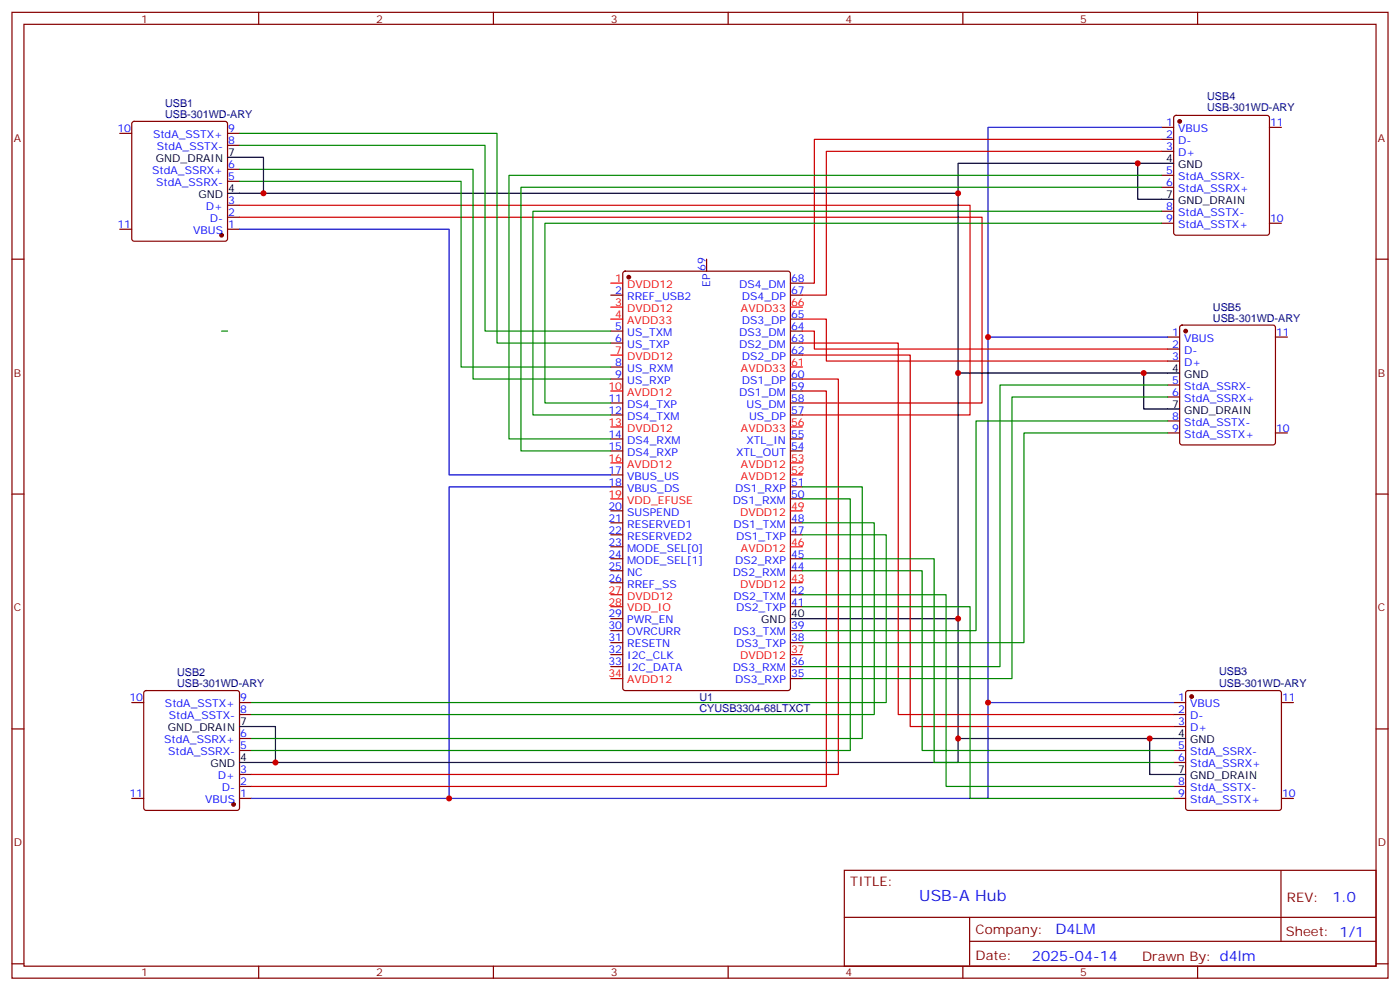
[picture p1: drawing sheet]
<svg xmlns="http://www.w3.org/2000/svg" width="412mm" height="292mm" viewBox="0 0 412 292" stroke-linecap="round" stroke-linejoin="round" font-family="sans-serif">
<g fill="none" stroke="#870000" stroke-width=".35">
<path d="M3.5 3.6h405.4v284.4h-405.4zM7.1 7.2h398.2v277.2h-398.2zM76.2 3.6v3.6M145.3 3.6v3.6M214.5 3.6v3.6M283.6 3.6v3.6M352.8 3.6v3.6M35.3 39.3h3.5M39 35.9l.5-.2h26.8l.5 .2 .2 .5v33.9l-.2 .5-.5 .2h-26.8l-.5-.2-.2-.5v-33.9zM67 39.3h3.6M342.2 37.5h3.5M346 34.2l.4-.2h26.8l.5 .2 .2 .5v33.8l-.2 .5-.5 .3h-26.8l-.5-.3-.2-.5v-33.8z"/>
<path d="M373.9 37.5h3.6M67 53.4h3.6M67 49.8h3.6M67 42.8h3.6M342.2 41h3.5M342.2 44.6h3.5M342.2 51.6h3.5M342.2 55.1h3.5M3.5 76.3h3.6M35.3 67.5h3.5M67 67.5h3.6M67 64h3.6"/>
<path d="M67 60.4h3.6M208.1 76.3v3.5M342.2 62.2h3.5M342.2 65.7h3.5M373.9 65.7h3.6M405.3 76.3h3.6M179.9 86.9h3.5M179.9 97.5h3.5M183.7 80l.4-.2h48l.7 .5v122.3l-.4 .7h-48.3l-.6-.5-.1-122.3zM232.8 86.9h3.6M232.8 97.5h3.6M232.8 93.9h3.6"/>
<path d="M232.8 83.4h3.6M344 99.2h3.5M347.7 95.9l.5-.2h26.8l.5 .2 .2 .5v33.9l-.2 .5-.5 .2h-26.8l-.5-.2-.2-.5v-33.9zM375.7 99.2h3.5M179.9 101h3.5M179.9 108.1h3.5M179.9 111.6h3.5M179.9 118.6h3.5M232.8 101h3.6M232.8 111.6h3.6M232.8 118.6h3.6M232.8 115.1h3.6"/>
<path d="M232.8 104.5h3.6M344 102.8h3.5M344 106.3h3.5M344 113.3h3.5M344 116.9h3.5M179.9 122.2h3.5M179.9 129.2h3.5M179.9 132.8h3.5M179.9 139.8h3.5M232.8 122.2h3.6M232.8 129.2h3.6M232.8 132.8h3.6"/>
<path d="M344 123.9h3.5M344 127.5h3.5M375.7 127.5h3.5M3.5 145.5h3.6M179.9 143.3h3.5M179.9 150.4h3.5M179.9 153.9h3.5M179.9 157.4h3.5M232.8 143.3h3.6M232.8 153.9h3.6M232.8 157.4h3.6M232.8 146.9h3.6"/>
<path d="M405.3 145.5h3.6M179.9 161h3.5M179.9 164.5h3.5M179.9 168h3.5M179.9 171.6h3.5M232.8 164.5h3.6M232.8 168h3.6M232.8 178.6h3.6M232.8 175.1h3.6M179.9 182.1h3.5M179.9 185.7h3.5M179.9 189.2h3.5"/>
<path d="M179.9 192.7h3.5M179.9 196.3h3.5M232.8 185.7h3.6M232.8 189.2h3.6M232.8 196.3h3.6M232.8 199.8h3.6M3.5 214.6h3.6M38.8 206.8h3.5M42.6 203.5l.4-.2h26.8l.5 .2 .3 .5v33.9l-.3 .5-.5 .2h-26.8l-.5-.3-.2-.4v-33.9zM70.6 217.4h3.5M70.6 210.4h3.5M70.6 206.8h3.5"/>
<path d="M345.7 210.4h3.5M345.7 206.8h3.5M345.7 213.9h3.5M349.5 203.5l.5-.2h26.8l.5 .2 .2 .5v33.9l-.3 .5-.4 .2h-26.8l-.5-.3-.3-.4v-33.9zM377.5 206.8h3.5M405.3 214.6h3.6M38.8 235.1h3.5M70.6 235.1h3.5M70.6 231.5h3.5M70.6 228h3.5M70.6 220.9h3.5M345.7 235.1h3.5"/>
<path d="M345.7 231.5h3.5M345.7 220.9h3.5M345.7 224.5h3.5M377.5 235.1h3.5M248.7 256.2h156.6v28.2h-156.6zM377.3 256.2v20.9M248.7 270.1h156.5M285.6 277.1h119.6M285.6 270.1v14.1M3.5 283.7h3.6M76.2 284.4v3.6M145.3 284.4v3.6"/>
<path d="M214.5 284.4v3.6M283.6 284.4v3.6M352.8 284.4v3.6M405.3 283.7h3.6"/>
</g>
<g fill="#870000" stroke="#870000" stroke-width=".35">
<circle cx="65.3" cy="69.3" r=".53"/>
<circle cx="68.8" cy="236.8" r=".53"/>
<circle cx="351" cy="205.1" r=".53"/>
<circle cx="347.5" cy="35.7" r=".53"/>
<circle cx="185.2" cy="81.6" r=".53"/>
<circle cx="349.2" cy="97.5" r=".53"/>
</g>
<path d="M67 56.9h215.2v125.2h-49.4M67 46.3h10.6v10.6M335.1 48.1v10.6h10.6M345.7 48.1h-63.5v8.8M282.2 109.8h65.3M336.9 109.8v10.6h10.6M282.2 182.1v42.4h-211.6M70.6 213.9h10.5v10.6M282.2 217.4h67M338.7 217.4v10.6h10.5" fill="none" stroke="#000" stroke-width=".35"/>
<g fill="none" stroke="#f00" stroke-width=".35">
<path d="M179.9 83.4h3.5M179.9 90.4h3.5M179.9 93.9h3.5M232.8 90.4h3.6M179.9 104.5h3.5M179.9 115.1h3.5M232.8 108.1h3.6M179.9 125.7h3.5M179.9 136.3h3.5M232.8 125.7h3.6M232.8 136.3h3.6M232.8 139.8h3.6"/>
<path d="M179.9 146.9h3.5M232.8 150.4h3.6M179.9 175.1h3.5M179.9 178.6h3.5M232.8 171.6h3.6M232.8 161h3.6M179.9 199.8h3.5M232.8 192.7h3.6"/>
</g>
<g fill="none" stroke="#008700" stroke-width=".35">
<path d="M70.6 39.3h75.8v61.7h33.5M70.6 53.4h65.2v54.7h44.1M70.6 49.8h68.7v61.8h40.6M70.6 42.8h72.3v54.7h37M342.2 51.6h-192.3v77.6h30M342.2 55.1h-188.7v77.7h26.4M342.2 62.2h-185.2v60h22.9M342.2 65.7h-181.7v52.9h19.4M65.3 97.5h1.7M344 113.3h-49.4v83h-58.2M344 116.9h-45.9v82.9h-61.7M344 123.9h-56.5v61.8h-51.1"/>
<path d="M344 127.5h-42.4v61.7h-65.2M236.4 146.9h14.1v74h-176.4M236.4 143.3h17.6v74.1h-179.9M236.4 153.9h21.1v56.5h-183.4M236.4 157.4h24.7v49.4h-187M236.4 168h35.2v52.9h74.1M236.4 164.5h38.8v60h70.5M236.4 175.1h42.3v56.4h67M236.4 178.6h49.4v56.5h59.9"/>
</g>
<path d="M342.2 37.5h-51.2v169.3M70.6 67.5h61.7v72.3h47.6M291 99.2h53M179.9 143.3h-47.6v91.8h-58.2M345.7 206.8h-54.7v28.3h-158.7" fill="none" stroke="#00c" stroke-width=".35"/>
<path d="M342.2 41h-102.3v42.4h-3.5M342.2 44.6h-98.8v42.3h-7M70.6 64h218.7v54.6h-52.9M70.6 60.4h215.2v61.8h-49.4M236.4 97.5h3.5v5.3h104.1M236.4 93.9h7v12.4h100.6M236.4 115.1h7v116.4h-169.3M236.4 111.6h10.5v116.4h-172.8M236.4 101h28.2v109.4h81.1M236.4 104.5h31.7v109.4h77.6" fill="none" stroke="#c00" stroke-width=".35"/>
<g fill="#c00">
<circle cx="132.3" cy="235.1" r=".88"/>
<circle cx="291" cy="206.8" r=".88"/>
<circle cx="291" cy="99.2" r=".88"/>
<circle cx="77.6" cy="56.9" r=".88"/>
<circle cx="282.2" cy="182.1" r=".88"/>
<circle cx="81.1" cy="224.5" r=".88"/>
<circle cx="282.2" cy="217.4" r=".88"/>
<circle cx="338.7" cy="217.4" r=".88"/>
<circle cx="282.2" cy="109.8" r=".88"/>
<circle cx="336.9" cy="109.8" r=".88"/>
<circle cx="282.2" cy="56.9" r=".88"/>
<circle cx="335.1" cy="48.1" r=".88"/>
</g>
<text font-size="4.6" fill="#00f" x="270.8" y="265.3">USB-A Hub</text>
<g font-size="4.2" fill="#00f">
<text x="392.5" y="265.5">1.0</text>
<text x="310.9" y="275">D4LM</text>
<text x="304" y="282.9">2025-04-14</text>
</g>
<g font-size="3.9" fill="#800">
<text x="250.5" y="260.8">TITLE:</text>
<text x="379.1" y="265.5">REV:</text>
<text x="287.4" y="275">Company:</text>
<text x="378.7" y="275.6">Sheet: 1/1</text>
<text x="287.4" y="282.7">Date:</text>
<text x="336.4" y="282.8">Drawn By: d4lm</text>
</g>
<g font-size="3.2" fill="#800">
<text x="41.6" y="6.6">1</text>
<text x="110.8" y="6.6">2</text>
<text x="179.9" y="6.6">3</text>
<text x="249.1" y="6.6">4</text>
<text x="318.2" y="6.6">5</text>
<text x="4.1" y="41.7">A</text>
<text x="405.9" y="41.7">A</text>
<text x="4.1" y="110.9">B</text>
<text x="405.9" y="110.9">B</text>
<text x="4.1" y="180">C</text>
<text x="405.9" y="180">C</text>
<text x="4.1" y="249.2">D</text>
<text x="405.9" y="249.2">D</text>
<text x="41.6" y="287.4">1</text>
<text x="110.8" y="287.4">2</text>
<text x="179.9" y="287.4">3</text>
<text x="249.1" y="287.4">4</text>
<text x="318.2" y="287.4">5</text>
</g>
<g font-size="3.2" fill="#000080">
<text x="355.6" y="29.5">USB4</text>
<text x="48.6" y="34.7">USB-301WD-ARY</text>
<text x="48.6" y="31.5">USB1</text>
<text x="355.6" y="32.8">USB-301WD-ARY</text>
<text x="357.3" y="91.5">USB5</text>
<text x="357.3" y="94.7">USB-301WD-ARY</text>
<text x="52.1" y="202.2">USB-301WD-ARY</text>
<text x="52.1" y="199.1">USB2</text>
<text x="359.1" y="202.1">USB-301WD-ARY</text>
<text x="359.1" y="198.8">USB3</text>
<text x="206" y="209.7">CYUSB3304-68LTXCT</text>
<text x="206" y="206.5">U1</text>
</g>
<g font-size="3.2" fill="#00f">
<text x="34.6" y="38.9">10</text>
<text x="45.1" y="40.7">StdA_SSTX+</text>
<text x="67.2" y="38.9">9</text>
<text x="343.5" y="37.1">1</text>
<text x="343.5" y="40.7">2</text>
<text x="347" y="38.9">VBUS</text>
<text x="374.1" y="37.1">11</text>
<text x="46.2" y="44.2">StdA_SSTX-</text>
<text x="67.2" y="42.4">8</text>
<text x="343.5" y="44.2">3</text>
<text x="347" y="42.4">D-</text>
<text x="347" y="46">D+</text>
<text x="44.8" y="51.3">StdA_SSRX+</text>
<text x="67.2" y="53">5</text>
<text x="67.2" y="49.5">6</text>
<text x="343.5" y="51.3">5</text>
<text x="347" y="53">StdA_SSRX-</text>
<text x="46" y="54.8">StdA_SSRX-</text>
<text x="343.5" y="54.8">6</text>
<text x="347" y="56.6">StdA_SSRX+</text>
<text x="60.7" y="61.8">D+</text>
<text x="61.8" y="65.4">D-</text>
<text x="67.2" y="63.6">2</text>
<text x="67.2" y="60.1">3</text>
<text x="343.5" y="61.8">8</text>
<text x="343.5" y="65.4">9</text>
<text x="347" y="63.6">StdA_SSTX-</text>
<text x="374.1" y="65.4">10</text>
<text x="34.6" y="67.1">11</text>
<text x="56.9" y="68.9">VBUS</text>
<text x="67.2" y="67.1">1</text>
<text x="347" y="67.1">StdA_SSTX+</text>
<text x="207.8" y="79.8" transform="rotate(-90 207.8 79.8)">69</text>
<text x="233" y="83">68</text>
<text x="181.3" y="86.5">2</text>
<text x="184.7" y="88.3">RREF_USB2</text>
<text x="209.2" y="84.5" transform="rotate(-90 209.2 84.5)">EP</text>
<text x="217.8" y="84.8">DS4_DM</text>
<text x="218.5" y="88.3">DS4_DP</text>
<text x="233" y="86.5">67</text>
<text x="218.5" y="95.4">DS3_DP</text>
<text x="233" y="93.6">65</text>
<text x="181.3" y="97.1">5</text>
<text x="181.3" y="100.6">6</text>
<text x="184.7" y="98.9">US_TXM</text>
<text x="217.8" y="98.9">DS3_DM</text>
<text x="233" y="100.6">63</text>
<text x="233" y="97.1">64</text>
<text x="345.3" y="98.9">1</text>
<text x="348.8" y="100.6">VBUS</text>
<text x="375.9" y="98.9">11</text>
<text x="181.3" y="107.7">8</text>
<text x="184.7" y="102.4">US_TXP</text>
<text x="217.8" y="102.4">DS2_DM</text>
<text x="218.5" y="105.9">DS2_DP</text>
<text x="233" y="104.2">62</text>
<text x="345.3" y="102.4">2</text>
<text x="345.3" y="105.9">3</text>
<text x="348.8" y="104.2">D-</text>
<text x="348.8" y="107.7">D+</text>
<text x="181.3" y="111.2">9</text>
<text x="184.7" y="109.5">US_RXM</text>
<text x="184.7" y="113">US_RXP</text>
<text x="218.5" y="113">DS1_DP</text>
<text x="233" y="111.2">60</text>
<text x="345.3" y="113">5</text>
<text x="179.2" y="118.3">11</text>
<text x="217.8" y="116.5">DS1_DM</text>
<text x="233" y="118.3">58</text>
<text x="233" y="114.8">59</text>
<text x="345.3" y="116.5">6</text>
<text x="348.8" y="114.8">StdA_SSRX-</text>
<text x="348.8" y="118.3">StdA_SSRX+</text>
<text x="179.2" y="121.8">12</text>
<text x="184.7" y="120.1">DS4_TXP</text>
<text x="184.7" y="123.6">DS4_TXM</text>
<text x="219.9" y="120.1">US_DM</text>
<text x="220.7" y="123.6">US_DP</text>
<text x="233" y="121.8">57</text>
<text x="345.3" y="123.6">8</text>
<text x="348.8" y="125.3">StdA_SSTX-</text>
<text x="179.2" y="128.9">14</text>
<text x="184.7" y="130.6">DS4_RXM</text>
<text x="219.9" y="130.6">XTL_IN</text>
<text x="233" y="128.9">55</text>
<text x="345.3" y="127.1">9</text>
<text x="348.8" y="128.9">StdA_SSTX+</text>
<text x="375.9" y="127.1">10</text>
<text x="179.2" y="132.4">15</text>
<text x="184.7" y="134.2">DS4_RXP</text>
<text x="216.8" y="134.2">XTL_OUT</text>
<text x="233" y="132.4">54</text>
<text x="179.2" y="139.5">17</text>
<text x="179.2" y="143">18</text>
<text x="184.7" y="141.2">VBUS_US</text>
<text x="233" y="143">51</text>
<text x="184.7" y="144.7">VBUS_DS</text>
<text x="215.8" y="148.3">DS1_RXM</text>
<text x="216.6" y="144.7">DS1_RXP</text>
<text x="233" y="146.5">50</text>
<text x="179.2" y="150">20</text>
<text x="179.2" y="153.6">21</text>
<text x="184.7" y="151.8">SUSPEND</text>
<text x="184.7" y="155.3">RESERVED1</text>
<text x="216.1" y="155.3">DS1_TXM</text>
<text x="233" y="153.6">48</text>
<text x="179.2" y="157.1">22</text>
<text x="179.2" y="160.6">23</text>
<text x="184.7" y="158.9">RESERVED2</text>
<text x="216.8" y="158.9">DS1_TXP</text>
<text x="233" y="157.1">47</text>
<text x="179.2" y="164.1">24</text>
<text x="179.2" y="167.7">25</text>
<text x="184.7" y="162.4">MODE_SEL[0]</text>
<text x="184.7" y="165.9">MODE_SEL[1]</text>
<text x="216.6" y="165.9">DS2_RXP</text>
<text x="233" y="167.7">44</text>
<text x="233" y="164.1">45</text>
<text x="179.2" y="171.2">26</text>
<text x="184.7" y="169.4">NC</text>
<text x="184.7" y="173">RREF_SS</text>
<text x="215.8" y="169.4">DS2_RXM</text>
<text x="216.1" y="176.5">DS2_TXM</text>
<text x="233" y="178.3">41</text>
<text x="233" y="174.7">42</text>
<text x="179.2" y="181.8">29</text>
<text x="179.2" y="185.3">30</text>
<text x="184.7" y="183.6">PWR_EN</text>
<text x="216.8" y="180">DS2_TXP</text>
<text x="233" y="185.3">39</text>
<text x="179.2" y="188.8">31</text>
<text x="184.7" y="187.1">OVRCURR</text>
<text x="184.7" y="190.6">RESETN</text>
<text x="216.1" y="187.1">DS3_TXM</text>
<text x="216.8" y="190.6">DS3_TXP</text>
<text x="233" y="188.8">38</text>
<text x="179.2" y="192.4">32</text>
<text x="179.2" y="195.9">33</text>
<text x="184.7" y="194.1">I2C_CLK</text>
<text x="184.7" y="197.7">I2C_DATA</text>
<text x="215.8" y="197.7">DS3_RXM</text>
<text x="233" y="195.9">36</text>
<text x="216.6" y="201.2">DS3_RXP</text>
<text x="233" y="199.4">35</text>
<text x="38.1" y="206.5">10</text>
<text x="48.6" y="208.2">StdA_SSTX+</text>
<text x="70.7" y="206.5">9</text>
<text x="347.1" y="206.5">1</text>
<text x="350.6" y="208.2">VBUS</text>
<text x="377.6" y="206.5">11</text>
<text x="49.8" y="211.8">StdA_SSTX-</text>
<text x="70.7" y="210">8</text>
<text x="347.1" y="210">2</text>
<text x="347.1" y="213.5">3</text>
<text x="350.6" y="211.8">D-</text>
<text x="350.6" y="215.3">D+</text>
<text x="48.4" y="218.8">StdA_SSRX+</text>
<text x="70.7" y="220.6">5</text>
<text x="70.7" y="217.1">6</text>
<text x="347.1" y="220.6">5</text>
<text x="49.5" y="222.4">StdA_SSRX-</text>
<text x="70.7" y="227.6">3</text>
<text x="347.1" y="224.1">6</text>
<text x="350.6" y="222.4">StdA_SSRX-</text>
<text x="350.6" y="225.9">StdA_SSRX+</text>
<text x="64.2" y="229.4">D+</text>
<text x="65.4" y="232.9">D-</text>
<text x="70.7" y="231.2">2</text>
<text x="347.1" y="231.2">8</text>
<text x="350.6" y="232.9">StdA_SSTX-</text>
<text x="38.1" y="234.7">11</text>
<text x="60.4" y="236.5">VBUS</text>
<text x="70.7" y="234.7">1</text>
<text x="347.1" y="234.7">9</text>
<text x="350.6" y="236.5">StdA_SSTX+</text>
<text x="377.6" y="234.7">10</text>
</g>
<g font-size="3.2">
<text x="45.9" y="47.7">GND_DRAIN</text>
<text x="67.2" y="46">7</text>
<text x="343.5" y="47.7">4</text>
<text x="347" y="49.5">GND</text>
<text x="58.4" y="58.3">GND</text>
<text x="67.2" y="56.6">4</text>
<text x="343.5" y="58.3">7</text>
<text x="347" y="60.1">GND_DRAIN</text>
<text x="345.3" y="109.5">4</text>
<text x="348.8" y="111.2">GND</text>
<text x="345.3" y="120.1">7</text>
<text x="348.8" y="121.8">GND_DRAIN</text>
<text x="224.2" y="183.6">GND</text>
<text x="233" y="181.8">40</text>
<text x="49.4" y="215.3">GND_DRAIN</text>
<text x="70.7" y="213.5">7</text>
<text x="347.1" y="217.1">4</text>
<text x="350.6" y="218.8">GND</text>
<text x="62" y="225.9">GND</text>
<text x="70.7" y="224.1">4</text>
<text x="347.1" y="227.6">7</text>
<text x="350.6" y="229.4">GND_DRAIN</text>
</g>
<g font-size="3.2" fill="#f00">
<text x="181.3" y="83">1</text>
<text x="184.7" y="84.8">DVDD12</text>
<text x="181.3" y="90.1">3</text>
<text x="181.3" y="93.6">4</text>
<text x="184.7" y="91.8">DVDD12</text>
<text x="184.7" y="95.4">AVDD33</text>
<text x="218.3" y="91.8">AVDD33</text>
<text x="233" y="90.1">66</text>
<text x="181.3" y="104.2">7</text>
<text x="184.7" y="105.9">DVDD12</text>
<text x="233" y="107.7">61</text>
<text x="218.3" y="109.5">AVDD33</text>
<text x="179.2" y="114.8">10</text>
<text x="184.7" y="116.5">AVDD12</text>
<text x="179.2" y="125.3">13</text>
<text x="233" y="125.3">56</text>
<text x="184.7" y="127.1">DVDD12</text>
<text x="218.3" y="127.1">AVDD33</text>
<text x="179.2" y="135.9">16</text>
<text x="184.7" y="137.7">AVDD12</text>
<text x="218.3" y="137.7">AVDD12</text>
<text x="233" y="135.9">53</text>
<text x="218.3" y="141.2">AVDD12</text>
<text x="233" y="139.5">52</text>
<text x="179.2" y="146.5">19</text>
<text x="184.7" y="148.3">VDD_EFUSE</text>
<text x="218" y="151.8">DVDD12</text>
<text x="233" y="150">49</text>
<text x="233" y="160.6">46</text>
<text x="218.3" y="162.4">AVDD12</text>
<text x="218" y="173">DVDD12</text>
<text x="233" y="171.2">43</text>
<text x="179.2" y="174.7">27</text>
<text x="179.2" y="178.3">28</text>
<text x="184.7" y="176.5">DVDD12</text>
<text x="184.7" y="180">VDD_IO</text>
<text x="218" y="194.1">DVDD12</text>
<text x="233" y="192.4">37</text>
<text x="179.2" y="199.4">34</text>
<text x="184.7" y="201.2">AVDD12</text>
</g>
</svg>
